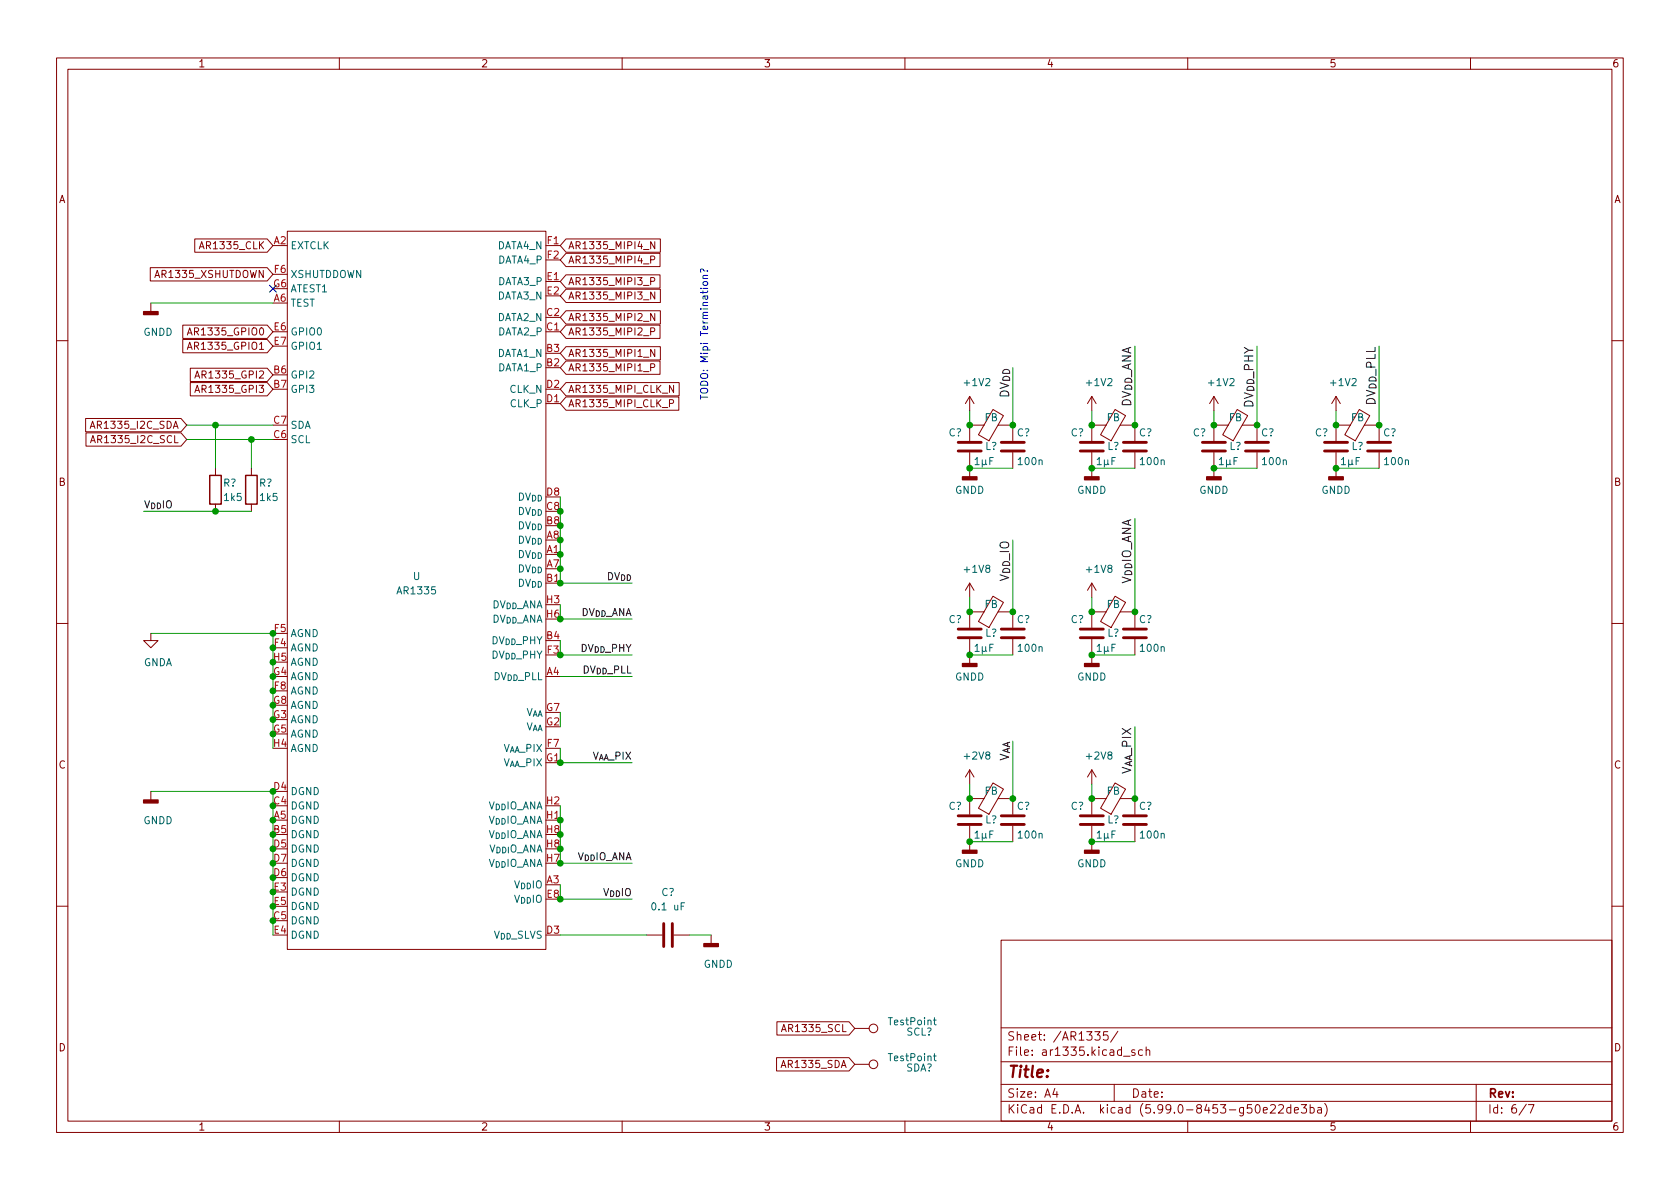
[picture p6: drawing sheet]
<svg xmlns="http://www.w3.org/2000/svg" width="297mm" height="210mm" viewBox="0 0 297 210" stroke-linecap="round" stroke-linejoin="round" font-family="sans-serif">
<g fill="none" stroke="#840000" stroke-width=".18">
<path d="M10 10.2h277v190.1h-277zM12 12.2h273v186.1h-273zM60 10.2v2M110 10.2v2M160 10.2v2M210 10.2v2M260 10.2v2M26.6 47.3h20.6l1.1 1.2-1.1 1.2h-20.6zM26.7 53.6v1.5M32.3 57.5h14.9l1.1 1.2-1.1 1.1h-14.9zM33.1 59.2l.4-1.2 .5 1.2M33.2 58.9h.6"/>
<path d="M34.4 42.3h12.8l1.1 1.1-1.1 1.2h-12.8zM50.8 40.9h45.7v127h-45.7zM100.1 42.3h16.7v2.3h-16.7l-1-1.2zM100.1 48.6h16.6v2.4h-16.6l-1-1.2zM100.1 51.1h16.7v2.4h-16.7l-1-1.2zM100.1 55h16.7v2.3h-16.7l-1-1.2zM100.1 57.5h16.6v2.3h-16.6l-1-1.1zM100.1 44.8h16.6v2.3h-16.6l-1-1.1zM115 49.7h.6l.2-.2-.1-.3-.7-.1v1.3M115 58.6h.6l.2-.2-.1-.3-.7-.1v1.2M115 45.9h.6l.2-.2-.1-.3-.7-.1v1.2M115.8 42.7v1.3l-.8-1.3v1.3"/>
<path d="M115.8 51.6v1.3l-.8-1.3v1.3M115.8 55.4v1.3l-.8-1.3v1.3M10 60.2h2M15.1 74h16.9l1 1.2-1 1.2h-16.9zM15.2 76.5h16.8l1 1.2-1 1.2h-16.8zM15.9 75.8l.5-1.3 .4 1.3M16 78.3l.4-1.3 .5 1.3M16.1 75.4h.6M16.1 77.9h.6M32.3 60h14.9l1.1 1.2-1.1 1.2h-14.9zM33.1 61.8l.4-1.3 .5 1.3M33.2 61.4h.6"/>
<path d="M33.6 65.1h13.6l1.1 1.2-1.1 1.2h-13.6zM33.6 67.7h13.6l1.1 1.1-1.1 1.2h-13.6zM34.5 66.9l.4-1.3 .4 1.3M34.5 69.4l.4-1.3 .4 1.3M34.6 66.5h.6M34.6 69h.6M100.1 61.3h16.7v2.4h-16.7l-1-1.2zM100.1 63.8h16.6v2.4h-16.6l-1-1.2zM100.1 67.7h20v2.3h-20l-1-1.2zM100.1 70.2h19.9v2.3h-19.9l-1-1.1zM115 65l.6-.1 .2-.2-.1-.3-.7-.1v1.3M115.8 61.8v1.3l-.8-1.3v1.3"/>
<path d="M118.4 71.3h.6l.1-.2-.1-.3-.6-.1v1.2M119.1 68.1v1.3l-.7-1.3v1.3M171.4 70.1v2.5M171.4 70.1l-.7 1.3M171.4 70.1l.8 1.3M174 75.2h-2.6v2.8M175.6 72.4l1.8 1.1-2.5 4.4-1.9-1zM176.5 75.2h2.6v2.8M193 70.1v2.5M193 70.1l-.7 1.3M193 70.1l.8 1.3M195.6 75.2h-2.6v2.8"/>
<path d="M197.2 72.4l1.8 1.1-2.6 4.4-1.8-1zM200.7 75.2v2.8M214.6 70.1v2.5M214.6 70.1l-.7 1.3M214.6 70.1l.8 1.3M217.2 75.2h-2.6v2.8M218.7 72.4l1.9 1.1-2.6 4.4-1.8-1zM222.2 75.2v2.8M236.2 70.1v2.5M236.2 70.1l-.7 1.3M236.2 70.1l.8 1.3M238.8 75.2h-2.6v2.8"/>
<path d="M240.3 72.4l1.9 1.1-2.6 4.4-1.8-1zM243.8 75.2v2.8M285 60.2h2M38.1 82.8v1.3M38.1 89.1v1.3M44.4 82.8v1.3M44.4 89.1v1.3M171.4 80v4.3M179.1 80v2.8M193 80v4.3M200.7 80v2.8M214.6 80v4.3"/>
<path d="M222.2 80v2.8M236.2 80v4.3M243.8 80v2.8M10 110.2h2M26.7 112v1.3h1.2l-1.2 1.2-1.3-1.2h1.3M171.4 103.1v2.6M171.4 113v4.3M171.4 103.1l-.7 1.3M171.4 103.1l.8 1.3M174 108.2h-2.6v2.8M175.6 105.4l1.8 1.1-2.5 4.5-1.9-1.1zM176.5 108.2h2.6v2.8"/>
<path d="M179.1 113v2.8M193 103.1v2.6M193 113v4.3M193 103.1l-.7 1.3M193 103.1l.8 1.3M195.6 108.2h-2.6v2.8M197.2 105.4l1.8 1.1-2.6 4.5-1.8-1.1zM198.1 108.2h2.6v2.8M200.7 113v2.8M285 110.2h2M26.7 139.9v1.6M171.4 136.1v2.6"/>
<path d="M171.4 136.1l-.7 1.3M171.4 136.1l.8 1.3M175.6 138.4l1.8 1.1-2.5 4.5-1.9-1.1zM193 136.1v2.6M193 136.1l-.7 1.3M193 136.1l.8 1.3M197.2 138.4l1.8 1.1-2.6 4.5-1.8-1.1zM171.4 146v4.4M174 141.2h-2.6v2.8M176.5 141.2h2.6v2.8M179.1 146v2.8M193 146v4.4"/>
<path d="M195.6 141.2h-2.6v2.8M198.1 141.2h2.6v2.8M200.7 146v2.8M10 160.2h2M114.3 165.3h2.8M119.1 165.3h2.8M125.7 165.3v1.6M177 166.3h108v32h-108zM285 160.2h2M60 198.3v2M110 198.3v2M137.3 187h12.8l1 1.2-1 1.2h-12.8z"/>
<path d="M137.4 180.7h12.7l1 1.2-1 1.1h-12.7zM138.2 182.4l.4-1.2 .4 1.2M151.1 188.2h2.6M151.1 181.9h2.6M160 198.3v2M177 194.8h108M177 191.8h108M177 187.8h108M177 181.8h108M186.5 192.5l-.4 1h1M186.9 193v1M193.6 182.4h.9l-.5 .6 .4 .1v.7l-.2 .1h-.4l-.2-.1"/>
<path d="M195.9 182.4h-.8v.7l.2-.1 .5 .1 .1 .2v.5l-.3 .1-.5-.1M197 191.8v3M197.6 182.4l-1.2 1.9M198.6 186.8h1.2M200.6 185.7l-.3-.1-.2 .2v.3l.5 .1v.4h-.5M202 185.7l-.4-.1-.3 .3v.4l.1 .3h.6M202.6 185.8l.3-.2 .3 .1 .1 .9M202.6 185.1v1.5M210 198.3v2M223.4 196.3l.7-.1-.1-.3-.4-.1-.2 .2v.8h.6M224.6 195.5l.6-.2 .2 .2 .1 .3-.9 1h.9M226.1 195.5l.5-.2 .3 .2v.3l-.9 1h.9"/>
<path d="M228.2 195.9l-.4-.1-.3 .3v.4l.1 .3h.6M228.2 195.3v1.5M228.9 196.3l.7-.1-.1-.3-.4-.1-.2 .2v.8h.6M230.1 195.3h.9l-.5 .6 .4 .1v.7l-.2 .1h-.4l-.2-.1M231.6 195.9l.5-.1 .3 .3v.4l-.2 .3h-.6M231.6 195.3v1.5M233 195.9h.6v.9M233.6 196.2l-.5 .1a.29 .29 0 0 0-.2 .2 .29 .29 0 0 0 .2 .3h.5M234.2 195.1a1.72 1.72 0 0 1 0 2.3M260 198.3v2M261 191.8v6.5M269.9 195.3l-1.3 1.9"/>
<path d="M270.2 195.3h1l-.6 1.5"/>
<circle cx="154.4" cy="181.9" r=".76"/>
<circle cx="154.4" cy="188.2" r=".76"/>
</g>
<g fill="#840000" stroke="#840000" stroke-width=".25">
<path d="M170.2 150.4h2.5v.5h-2.5z"/>
<path d="M234.9 84.3h2.6v.5h-2.6z"/>
<path d="M213.4 84.3h2.5v.5h-2.5z"/>
<path d="M191.8 117.3h2.5v.6h-2.5z"/>
<path d="M124.5 166.9h2.5v.5h-2.5z"/>
<path d="M191.8 84.3h2.5v.5h-2.5z"/>
<path d="M170.2 84.3h2.5v.5h-2.5z"/>
<path d="M25.4 55.1h2.5v.5h-2.5z"/>
<path d="M170.2 117.3h2.5v.6h-2.5z"/>
<path d="M25.4 141.5h2.5v.5h-2.5z"/>
<path d="M191.8 150.4h2.5v.5h-2.5z"/>
</g>
<g fill="none" stroke="#840000" stroke-width=".51">
<path d="M169.4 79.8h4.1M169.4 78.2h4.1M177 79.8h4.1M177 78.2h4.1M191 79.8h4.1M191 78.2h4.1M198.6 79.8h4.1M198.6 78.2h4.1M212.6 79.8h4.1M212.6 78.2h4.1M220.2 79.8h4.1M220.2 78.2h4.1"/>
<path d="M234.2 79.8h4.1M234.2 78.2h4.1M241.8 79.8h4.1M241.8 78.2h4.1M169.4 112.8h4.1M169.4 111.2h4.1M177 112.8h4.1M177 111.2h4.1M191 112.8h4.1M191 111.2h4.1M198.6 112.8h4.1M198.6 111.2h4.1"/>
<path d="M169.4 145.8h4.1M169.4 144.3h4.1M177 145.8h4.1M177 144.3h4.1M191 145.8h4.1M191 144.3h4.1M198.6 145.8h4.1M198.6 144.3h4.1M117.3 163.3v4.1M118.9 163.3v4.1"/>
</g>
<g fill="none" stroke="#006464" stroke-width=".18">
<path d="M91.8 99.9a.64 .64 0 0 1 .8 .6 .64 .64 0 0 1-.8 .7zM91.8 94.8a.64 .64 0 0 1 .8 .6 .64 .64 0 0 1-.8 .7zM91.8 92.3a.64 .64 0 0 1 .8 .6 .64 .64 0 0 1-.8 .6zM91.8 89.7a.64 .64 0 0 1 .8 .7 .64 .64 0 0 1-.8 .6zM91.8 87.2a.64 .64 0 0 1 .8 .6 .64 .64 0 0 1-.8 .7zM91.8 97.3a.64 .64 0 0 1 .8 .7 .64 .64 0 0 1-.8 .6zM92.9 99.9l.5 1.3 .4-1.3M92.9 94.8l.5 1.3 .4-1.3M92.9 92.3l.5 1.2 .4-1.2M92.9 89.7l.5 1.3 .4-1.3M92.9 87.2l.5 1.3 .4-1.3M92.9 97.3l.5 1.3 .4-1.3"/>
<path d="M94.1 95.2a.51 .51 0 0 1 .6 .5 .51 .51 0 0 1-.6 .5zM94.1 92.7a.51 .51 0 0 1 .6 .5 .51 .51 0 0 1-.6 .5zM94.1 90.1a.51 .51 0 0 1 .6 .5 .51 .51 0 0 1-.6 .5zM94.1 87.6a.51 .51 0 0 1 .6 .5 .51 .51 0 0 1-.6 .5zM94.1 97.7a.51 .51 0 0 1 .6 .5 .51 .51 0 0 1-.6 .6zM95.2 95.2a.51 .51 0 0 1 .5 .5 .51 .51 0 0 1-.5 .5zM95.2 92.7a.51 .51 0 0 1 .5 .5 .51 .51 0 0 1-.5 .5zM95.2 90.1a.51 .51 0 0 1 .5 .5 .51 .51 0 0 1-.5 .5zM95.2 87.6a.51 .51 0 0 1 .5 .5 .51 .51 0 0 1-.5 .5zM95.2 97.7a.51 .51 0 0 1 .5 .5 .51 .51 0 0 1-.5 .6zM172.4 81.3l.4-.4v1.3M172.4 82.2h.7"/>
<path d="M173.7 81.3v1.3M174.3 82l.2 .2M174.3 81.3l-.1 .8-.3 .1-.2-.2M175 81.5h.4M175.6 80.9h-.6v1.3M194 81.3l.4-.4v1.3M194 82.2h.7M195.3 81.3v1.3M195.9 82l.2 .2M195.9 81.3l-.1 .8-.4 .1-.1-.2M196.6 81.5h.4M197.2 80.9h-.6v1.3"/>
<path d="M215.6 81.3l.3-.4v1.3M215.6 82.2h.7M216.9 81.3v1.3M217.5 82l.1 .2M217.5 81.3l-.1 .8-.4 .1-.1-.2M218.2 81.5h.4M218.8 80.9h-.6v1.3M237.2 81.3l.3-.4v1.3M237.2 82.2h.7M238.4 81.3v1.3M239.1 82l.1 .2M239.1 81.3l-.1 .8-.4 .1-.2-.2"/>
<path d="M239.8 81.5h.4M240.4 80.9h-.6v1.3M91.8 102.4a.64 .64 0 0 1 .8 .7 .64 .64 0 0 1-.8 .6zM92.9 102.4l.5 1.3 .4-1.3M94.1 100.3a.51 .51 0 0 1 .6 .5 .51 .51 0 0 1-.6 .5zM94.1 102.8a.51 .51 0 0 1 .6 .5 .51 .51 0 0 1-.6 .5zM95.2 100.3a.51 .51 0 0 1 .5 .5 .51 .51 0 0 1-.5 .5zM95.2 102.8a.51 .51 0 0 1 .5 .5 .51 .51 0 0 1-.5 .5zM172.4 114.3l.4-.4v1.3M172.4 115.2h.7M173.7 114.3v1.3M174.3 115l.2 .2"/>
<path d="M174.3 114.3l-.1 .8-.3 .1-.2-.2M175 114.5h.4M175.6 113.9h-.6v1.3M194 114.3l.4-.4v1.3M194 115.2h.7M195.3 114.3v1.3M195.9 115l.2 .2M195.9 114.3l-.1 .8-.4 .1-.1-.2M196.6 114.5h.4M197.2 113.9h-.6v1.3M172.4 147.3l.4-.4v1.3M172.4 148.2h.7"/>
<path d="M173.7 147.4v1.2M174.3 148l.2 .2M174.3 147.4l-.1 .8h-.3l-.2-.2M175 147.5h.4M175.6 146.9h-.6v1.3M194 147.3l.4-.4v1.3M194 148.2h.7M195.3 147.4v1.2M195.9 148l.2 .2M195.9 147.4l-.1 .8h-.4l-.1-.2M196.6 147.5h.4M197.2 146.9h-.6v1.3"/>
<path d="M165.2 180v1l.3 .2M165 186.7h.5M165 180.4h.5M165.2 186.3v1.1l.3 .2"/>
</g>
<path d="M37.1 84.1h2v5h-2zM43.4 84.1h2.1v5h-2.1z" fill="none" stroke="#840000" stroke-width=".25"/>
<path d="M176.8 67.7l1.5 .5-1.5 .5M177 69.3a.8 .8 0 0 1 1-.1 .8 .8 0 0 1 .3 .8h-1.5v-.4zM177.5 66.7a.64 .64 0 0 1 .7-.1 .64 .64 0 0 1 .3 .6h-1.2zM177.5 65.4a.64 .64 0 0 1 .7 0 .64 .64 0 0 1 .3 .6h-1.2zM107.6 101.2a.64 .64 0 0 1 .7 .7 .64 .64 0 0 1-.7 .6zM108.7 101.2l.4 1.3 .4-1.3M109.9 101.6a.51 .51 0 0 1 .6 .5 .51 .51 0 0 1-.6 .6zM110.9 101.6a.51 .51 0 0 1 .6 .5 .51 .51 0 0 1-.6 .6z" fill="none" stroke="#0f0f0f" stroke-width=".18"/>
<path d="M124.6 47.9l-.6-.3-.1 .1v.5M125 47.9h.1M123.9 69.9v.7M123.9 70.2h1.2M123.9 68.8a.81 .81 0 0 1 1.2 .2 .43 .43 0 0 1-.4 .5h-.4a.42 .42 0 0 1-.4-.2 .42 .42 0 0 1 0-.5z" fill="none" stroke="#0000c2" stroke-width=".18"/>
<g fill="none" stroke="#009600" stroke-width=".18">
<path d="M26.7 53.6h21.6M33 77.7h15.3M33 75.2h15.3M38.1 75.2v7.6M44.4 77.7v5.1M171.4 72.6v2.6M179.1 65v10.2M193 72.6v2.6M200.7 61.2v14M214.6 72.6v2.6M222.2 61.2v14M236.2 72.6v2.6"/>
<path d="M243.8 61.2v14M25.4 90.4h19M99.1 87.9v15.2h12.7M171.4 82.8h7.7M179.1 95.5v12.7M193 82.8h7.7M200.7 91.7v16.5M214.6 82.8h7.6M236.2 82.8h7.6M26.7 112h21.6v20.3M99.1 113.3v2.5h12.7M99.1 106.9v2.6h12.7"/>
<path d="M99.1 119.6h12.7M171.4 115.8h7.7M171.4 105.7v2.5M193 115.8h7.7M193 105.7v2.5M26.7 139.9h21.6v25.4M99.1 126v2.5M99.1 132.3v2.6h12.7M171.4 138.7v2.5M179.1 131.1v10.1M193 138.7v2.5M200.7 128.5v12.7"/>
<path d="M99.1 142.5v10.1h12.7M99.1 156.5v2.5h12.7M171.4 148.8h7.7M193 148.8h7.7M99.1 165.3h15.2M121.9 165.3h3.8"/>
</g>
<path d="M47.7 50.4l1.2 1.3M48.9 50.4l-1.2 1.3" fill="none" stroke="#000084" stroke-width=".18"/>
<g fill="#009600" stroke="#009600" stroke-width=".18">
<circle cx="38.1" cy="90.4" r=".51"/>
<circle cx="48.3" cy="112" r=".51"/>
<circle cx="44.5" cy="77.7" r=".51"/>
<circle cx="48.3" cy="114.5" r=".51"/>
<circle cx="48.3" cy="117.1" r=".51"/>
<circle cx="38.1" cy="75.2" r=".51"/>
<circle cx="99.1" cy="147.6" r=".51"/>
<circle cx="99.1" cy="150.1" r=".51"/>
<circle cx="48.3" cy="160.3" r=".51"/>
<circle cx="48.3" cy="162.8" r=".51"/>
<circle cx="99.1" cy="145" r=".51"/>
<circle cx="99.1" cy="134.9" r=".51"/>
<circle cx="99.1" cy="152.6" r=".51"/>
<circle cx="99.1" cy="159" r=".51"/>
<circle cx="99.1" cy="95.5" r=".51"/>
<circle cx="99.1" cy="98" r=".51"/>
<circle cx="99.1" cy="100.6" r=".51"/>
<circle cx="99.1" cy="103.1" r=".51"/>
<circle cx="99.1" cy="109.5" r=".51"/>
<circle cx="99.1" cy="115.8" r=".51"/>
<circle cx="99.1" cy="90.4" r=".51"/>
<circle cx="99.1" cy="93" r=".51"/>
<circle cx="48.3" cy="119.6" r=".51"/>
<circle cx="48.3" cy="122.2" r=".51"/>
<circle cx="48.3" cy="124.7" r=".51"/>
<circle cx="48.3" cy="127.2" r=".51"/>
<circle cx="48.3" cy="129.8" r=".51"/>
<circle cx="48.3" cy="139.9" r=".51"/>
<circle cx="48.3" cy="155.2" r=".51"/>
<circle cx="48.3" cy="157.7" r=".51"/>
<circle cx="48.3" cy="147.6" r=".51"/>
<circle cx="48.3" cy="150.1" r=".51"/>
<circle cx="48.3" cy="152.6" r=".51"/>
<circle cx="48.3" cy="145" r=".51"/>
<circle cx="48.3" cy="142.5" r=".51"/>
<circle cx="214.6" cy="75.2" r=".51"/>
<circle cx="214.6" cy="82.8" r=".51"/>
<circle cx="193" cy="75.2" r=".51"/>
<circle cx="193" cy="82.8" r=".51"/>
<circle cx="179.1" cy="75.2" r=".51"/>
<circle cx="236.2" cy="82.8" r=".51"/>
<circle cx="236.2" cy="75.2" r=".51"/>
<circle cx="200.7" cy="108.2" r=".51"/>
<circle cx="171.5" cy="148.8" r=".51"/>
<circle cx="200.7" cy="141.2" r=".51"/>
<circle cx="193" cy="141.2" r=".51"/>
<circle cx="171.5" cy="141.2" r=".51"/>
<circle cx="179.1" cy="141.2" r=".51"/>
<circle cx="171.5" cy="75.2" r=".51"/>
<circle cx="171.5" cy="82.8" r=".51"/>
<circle cx="193" cy="148.8" r=".51"/>
<circle cx="171.5" cy="108.2" r=".51"/>
<circle cx="171.5" cy="115.8" r=".51"/>
<circle cx="193" cy="115.8" r=".51"/>
<circle cx="193" cy="108.2" r=".51"/>
<circle cx="179.1" cy="108.2" r=".51"/>
</g>
<text font-size="2.8" fill="#840000" x="178" y="190.6">Title:</text>
<g font-size="2.1" fill="#009600">
<text x="200" y="75.8" transform="rotate(-90 200 75.8)">DV_{DD}_ANA</text>
<text x="221.6" y="75.6" transform="rotate(-90 221.6 75.6)">DV_{DD}_PHY</text>
<text x="243.2" y="75.2" transform="rotate(-90 243.2 75.2)">DV_{DD}_PLL</text>
</g>
<g font-size="2.1" fill="#0f0f0f">
<text x="178.4" y="106.2" transform="rotate(-90 178.4 106.2)">V_{DD}_IO</text>
<text x="200" y="107" transform="rotate(-90 200 107)">V_{DD}IO_ANA</text>
<text x="178.4" y="138.4" transform="rotate(-90 178.4 138.4)">V_{AA}</text>
<text x="200" y="140.4" transform="rotate(-90 200 140.4)">V_{AA}_PIX</text>
</g>
<g font-size="2.1" fill="#840000">
<text x="178" y="184">Sheet: /AR1335/</text>
<text x="178" y="186.7">File: ar1335.kicad_sch</text>
<text x="178" y="196.9">KiCad E.D.A. kicad (5.99.0-8453-g50e22de3ba)</text>
<text x="178" y="194.1">Size: A4</text>
<text x="200" y="194.1">Date:</text>
<text x="263" y="194.1">Rev:</text>
<text x="263" y="196.9">Id: 6/7</text>
</g>
<g font-size="1.8" fill="#840000">
<text x="35" y="11.9">1</text>
<text x="85" y="11.9">2</text>
<text x="135" y="11.9">3</text>
<text x="185" y="11.9">4</text>
<text x="235" y="11.9">5</text>
<text x="285" y="11.9">6</text>
<text x="10.3" y="35.9">A</text>
<text x="285.3" y="35.9">A</text>
<text x="35.8" y="44.1">AR1335_CLK</text>
<text x="100.4" y="44.1">AR1335_MIPI4_N</text>
<text x="100.4" y="46.6">AR1335_MIPI4_P</text>
<text x="27.9" y="49.1">AR1335_XSHUTDOWN</text>
<text x="100.4" y="50.4">AR1335_MIPI3_P</text>
<text x="100.4" y="53">AR1335_MIPI3_N</text>
<text x="34" y="59.3">AR1335_GPIO0</text>
<text x="100.4" y="56.8">AR1335_MIPI2_N</text>
<text x="100.4" y="59.3">AR1335_MIPI2_P</text>
<text x="34" y="61.8">AR1335_GPIO1</text>
<text x="100.4" y="63.1">AR1335_MIPI1_N</text>
<text x="100.4" y="65.7">AR1335_MIPI1_P</text>
<text x="35.4" y="66.9">AR1335_GPI2</text>
<text x="35.4" y="69.5">AR1335_GPI3</text>
<text x="100.4" y="69.5">AR1335_MIPI_CLK_N</text>
<text x="16.7" y="75.8">AR1335_I2C_SDA</text>
<text x="100.4" y="72">AR1335_MIPI_CLK_P</text>
<text x="16.9" y="78.4">AR1335_I2C_SCL</text>
<text x="10.3" y="85.9">B</text>
<text x="285.3" y="85.9">B</text>
<text x="10.3" y="135.9">C</text>
<text x="285.3" y="135.9">C</text>
<text x="10.3" y="185.9">D</text>
<text x="138.8" y="182.5">AR1335_SCL</text>
<text x="285.3" y="185.9">D</text>
<text x="138.6" y="188.8">AR1335_SDA</text>
<text x="35" y="199.9">1</text>
<text x="85" y="199.9">2</text>
<text x="135" y="199.9">3</text>
<text x="185" y="199.9">4</text>
<text x="235" y="199.9">5</text>
<text x="285" y="199.9">6</text>
</g>
<g font-size="1.8" fill="#a90000">
<text x="48.4" y="43.2">A2</text>
<text x="96.8" y="43.2">F1</text>
<text x="96.8" y="45.7">F2</text>
<text x="48.4" y="50.8">G6</text>
<text x="48.4" y="53.3">A6</text>
<text x="48.5" y="48.3">F6</text>
<text x="96.7" y="49.5">E1</text>
<text x="96.7" y="52.1">E2</text>
<text x="48.4" y="58.4">E6</text>
<text x="96.7" y="55.9">C2</text>
<text x="96.7" y="58.4">C1</text>
<text x="48.4" y="61">E7</text>
<text x="96.7" y="62.2">B3</text>
<text x="96.7" y="64.8">B2</text>
<text x="48.4" y="66">B6</text>
<text x="48.4" y="68.6">B7</text>
<text x="96.7" y="68.6">D2</text>
<text x="96.7" y="71.1">D1</text>
<text x="48.4" y="77.5">C6</text>
<text x="48.4" y="74.9">C7</text>
<text x="96.7" y="87.6">D8</text>
<text x="96.7" y="95.2">A8</text>
<text x="96.7" y="92.7">B8</text>
<text x="96.7" y="90.2">C8</text>
<text x="96.7" y="100.3">A7</text>
<text x="96.7" y="97.8">A1</text>
<text x="96.7" y="102.9">B1</text>
<text x="96.7" y="106.7">H3</text>
<text x="48.5" y="111.8">F5</text>
<text x="96.7" y="113">B4</text>
<text x="96.7" y="109.2">H6</text>
<text x="48.4" y="119.4">G4</text>
<text x="48.4" y="116.8">H5</text>
<text x="48.5" y="114.3">F4</text>
<text x="96.7" y="119.4">A4</text>
<text x="96.8" y="115.6">F3</text>
<text x="48.4" y="124.5">G8</text>
<text x="48.5" y="121.9">F8</text>
<text x="96.6" y="125.7">G7</text>
<text x="48.4" y="127">G3</text>
<text x="48.4" y="129.5">G5</text>
<text x="96.6" y="128.3">G2</text>
<text x="48.4" y="132.1">H4</text>
<text x="96.6" y="134.6">G1</text>
<text x="96.8" y="132.1">F7</text>
<text x="48.4" y="139.7">D4</text>
<text x="48.4" y="142.2">C4</text>
<text x="96.7" y="142.2">H2</text>
<text x="48.4" y="144.8">A5</text>
<text x="48.4" y="147.3">B5</text>
<text x="48.4" y="149.9">D5</text>
<text x="96.7" y="149.9">H8</text>
<text x="96.7" y="147.3">H8</text>
<text x="96.7" y="144.8">H1</text>
<text x="48.4" y="152.4">D7</text>
<text x="48.4" y="154.9">D6</text>
<text x="48.4" y="157.5">E3</text>
<text x="48.4" y="160">E5</text>
<text x="96.7" y="156.2">A3</text>
<text x="96.7" y="158.7">E8</text>
<text x="48.4" y="162.6">C5</text>
<text x="48.4" y="165.1">E4</text>
<text x="96.7" y="165.1">D3</text>
</g>
<g font-size="1.8" fill="#006464">
<text x="51.3" y="44.1">EXTCLK</text>
<text x="87.9" y="44.1">DATA4_N</text>
<text x="88" y="46.6">DATA4_P</text>
<text x="51.3" y="49.1">XSHUTDDOWN</text>
<text x="51.3" y="51.7">ATEST1</text>
<text x="87.9" y="53">DATA3_N</text>
<text x="88" y="50.4">DATA3_P</text>
<text x="25.3" y="59.4">GNDD</text>
<text x="51.3" y="54.2">TEST</text>
<text x="51.3" y="59.3">GPIO0</text>
<text x="87.9" y="56.8">DATA2_N</text>
<text x="88" y="59.3">DATA2_P</text>
<text x="51.3" y="61.8">GPIO1</text>
<text x="87.9" y="63.1">DATA1_N</text>
<text x="88" y="65.7">DATA1_P</text>
<text x="51.3" y="66.9">GPI2</text>
<text x="51.3" y="69.5">GPI3</text>
<text x="90.1" y="69.5">CLK_N</text>
<text x="170.6" y="68.3">+1V2</text>
<text x="192.2" y="68.3">+1V2</text>
<text x="213.8" y="68.3">+1V2</text>
<text x="235.4" y="68.3">+1V2</text>
<text x="51.3" y="75.8">SDA</text>
<text x="90.2" y="72">CLK_P</text>
<text x="167.7" y="77.2">C?</text>
<text x="174.1" y="74.5">FB</text>
<text x="179.8" y="77.2">C?</text>
<text x="189.3" y="77.2">C?</text>
<text x="195.7" y="74.5">FB</text>
<text x="201.4" y="77.2">C?</text>
<text x="210.9" y="77.2">C?</text>
<text x="217.3" y="74.5">FB</text>
<text x="223" y="77.2">C?</text>
<text x="232.5" y="77.2">C?</text>
<text x="238.9" y="74.5">FB</text>
<text x="244.6" y="77.2">C?</text>
<text x="51.3" y="78.4">SCL</text>
<text x="174.2" y="79.6">L?</text>
<text x="180.2" y="82.2">100n</text>
<text x="195.8" y="79.6">L?</text>
<text x="201.7" y="82.2">100n</text>
<text x="217.4" y="79.6">L?</text>
<text x="223.3" y="82.2">100n</text>
<text x="238.9" y="79.6">L?</text>
<text x="244.9" y="82.2">100n</text>
<text x="39.4" y="86">R?</text>
<text x="39.7" y="88.6">1k5</text>
<text x="45.8" y="86">R?</text>
<text x="46" y="88.6">1k5</text>
<text x="168.8" y="87.3">GNDD</text>
<text x="190.4" y="87.3">GNDD</text>
<text x="212" y="87.3">GNDD</text>
<text x="233.6" y="87.3">GNDD</text>
<text x="170.6" y="101.3">+1V8</text>
<text x="192.2" y="101.3">+1V8</text>
<text x="70.4" y="105.1">AR1335</text>
<text x="73" y="102.6">U</text>
<text x="83.8" y="107.6">DV_{DD}_ANA</text>
<text x="174.1" y="107.5">FB</text>
<text x="195.7" y="107.5">FB</text>
<text x="51.3" y="112.6">AGND</text>
<text x="83.8" y="110.1">DV_{DD}_ANA</text>
<text x="84" y="113.9">DV_{DD}_PHY</text>
<text x="167.7" y="110.2">C?</text>
<text x="174.2" y="112.6">L?</text>
<text x="179.8" y="110.2">C?</text>
<text x="189.3" y="110.2">C?</text>
<text x="195.8" y="112.6">L?</text>
<text x="201.4" y="110.2">C?</text>
<text x="25.3" y="117.8">GNDA</text>
<text x="51.3" y="115.2">AGND</text>
<text x="51.3" y="117.7">AGND</text>
<text x="84" y="116.5">DV_{DD}_PHY</text>
<text x="180.2" y="115.3">100n</text>
<text x="201.7" y="115.3">100n</text>
<text x="51.3" y="120.3">AGND</text>
<text x="51.3" y="122.8">AGND</text>
<text x="51.3" y="125.3">AGND</text>
<text x="84.3" y="120.3">DV_{DD}_PLL</text>
<text x="168.8" y="120.3">GNDD</text>
<text x="190.4" y="120.3">GNDD</text>
<text x="51.3" y="127.9">AGND</text>
<text x="51.3" y="130.4">AGND</text>
<text x="89.9" y="129.2">V_{AA}</text>
<text x="89.9" y="126.6">V_{AA}</text>
<text x="51.3" y="133">AGND</text>
<text x="86.1" y="135.5">V_{AA}_PIX</text>
<text x="86.1" y="133">V_{AA}_PIX</text>
<text x="170.6" y="134.3">+2V8</text>
<text x="192.2" y="134.3">+2V8</text>
<text x="51.3" y="140.6">DGND</text>
<text x="51.3" y="143.1">DGND</text>
<text x="83.2" y="143.1">V_{DD}IO_ANA</text>
<text x="167.7" y="143.2">C?</text>
<text x="174.1" y="140.5">FB</text>
<text x="179.8" y="143.2">C?</text>
<text x="189.3" y="143.2">C?</text>
<text x="195.7" y="140.5">FB</text>
<text x="201.4" y="143.2">C?</text>
<text x="25.3" y="145.7">GNDD</text>
<text x="51.3" y="145.7">DGND</text>
<text x="51.3" y="148.2">DGND</text>
<text x="83.2" y="148.2">V_{DD}IO_ANA</text>
<text x="83.2" y="145.7">V_{DD}IO_ANA</text>
<text x="174.2" y="145.6">L?</text>
<text x="180.2" y="148.3">100n</text>
<text x="195.8" y="145.6">L?</text>
<text x="201.7" y="148.3">100n</text>
<text x="51.3" y="150.7">DGND</text>
<text x="51.3" y="153.3">DGND</text>
<text x="51.3" y="155.8">DGND</text>
<text x="83.2" y="150.7">V_{DDI}O_ANA</text>
<text x="83.2" y="153.3">V_{DD}IO_ANA</text>
<text x="168.8" y="153.4">GNDD</text>
<text x="190.4" y="153.4">GNDD</text>
<text x="51.3" y="158.4">DGND</text>
<text x="51.3" y="160.9">DGND</text>
<text x="88.1" y="159.6">V_{DD}IO</text>
<text x="88.1" y="157.1">V_{DD}IO</text>
<text x="115.6" y="161">0.1 uF</text>
<text x="116.9" y="158.4">C?</text>
<text x="51.3" y="163.4">DGND</text>
<text x="51.3" y="166">DGND</text>
<text x="84.3" y="166">V_{DD}_SLVS</text>
<text x="124.4" y="171.1">GNDD</text>
<text x="157.3" y="181.3">TestPoint</text>
<text x="160.3" y="183.1">SCL?</text>
<text x="157.3" y="187.6">TestPoint</text>
<text x="160.2" y="189.5">SDA?</text>
</g>
<text font-size="1.8" fill="#0000c2" x="125.2" y="68.7" transform="rotate(-90 125.2 68.7)">TODO: Mipi Termination?</text>
<g font-size="1.8" fill="#0f0f0f">
<text x="25.4" y="89.9">V_{DD}IO</text>
<text x="99.6" y="108.9">DV_{DD}_ANA</text>
<text x="99.8" y="115.3">DV_{DD}_PHY</text>
<text x="100.1" y="119.1">DV_{DD}_PLL</text>
<text x="101.8" y="134.3">V_{AA}_PIX</text>
<text x="96.7" y="152.4">H7V_{DD}IO_ANA</text>
<text x="103.8" y="158.5">V_{DD}IO</text>
</g>
</svg>
